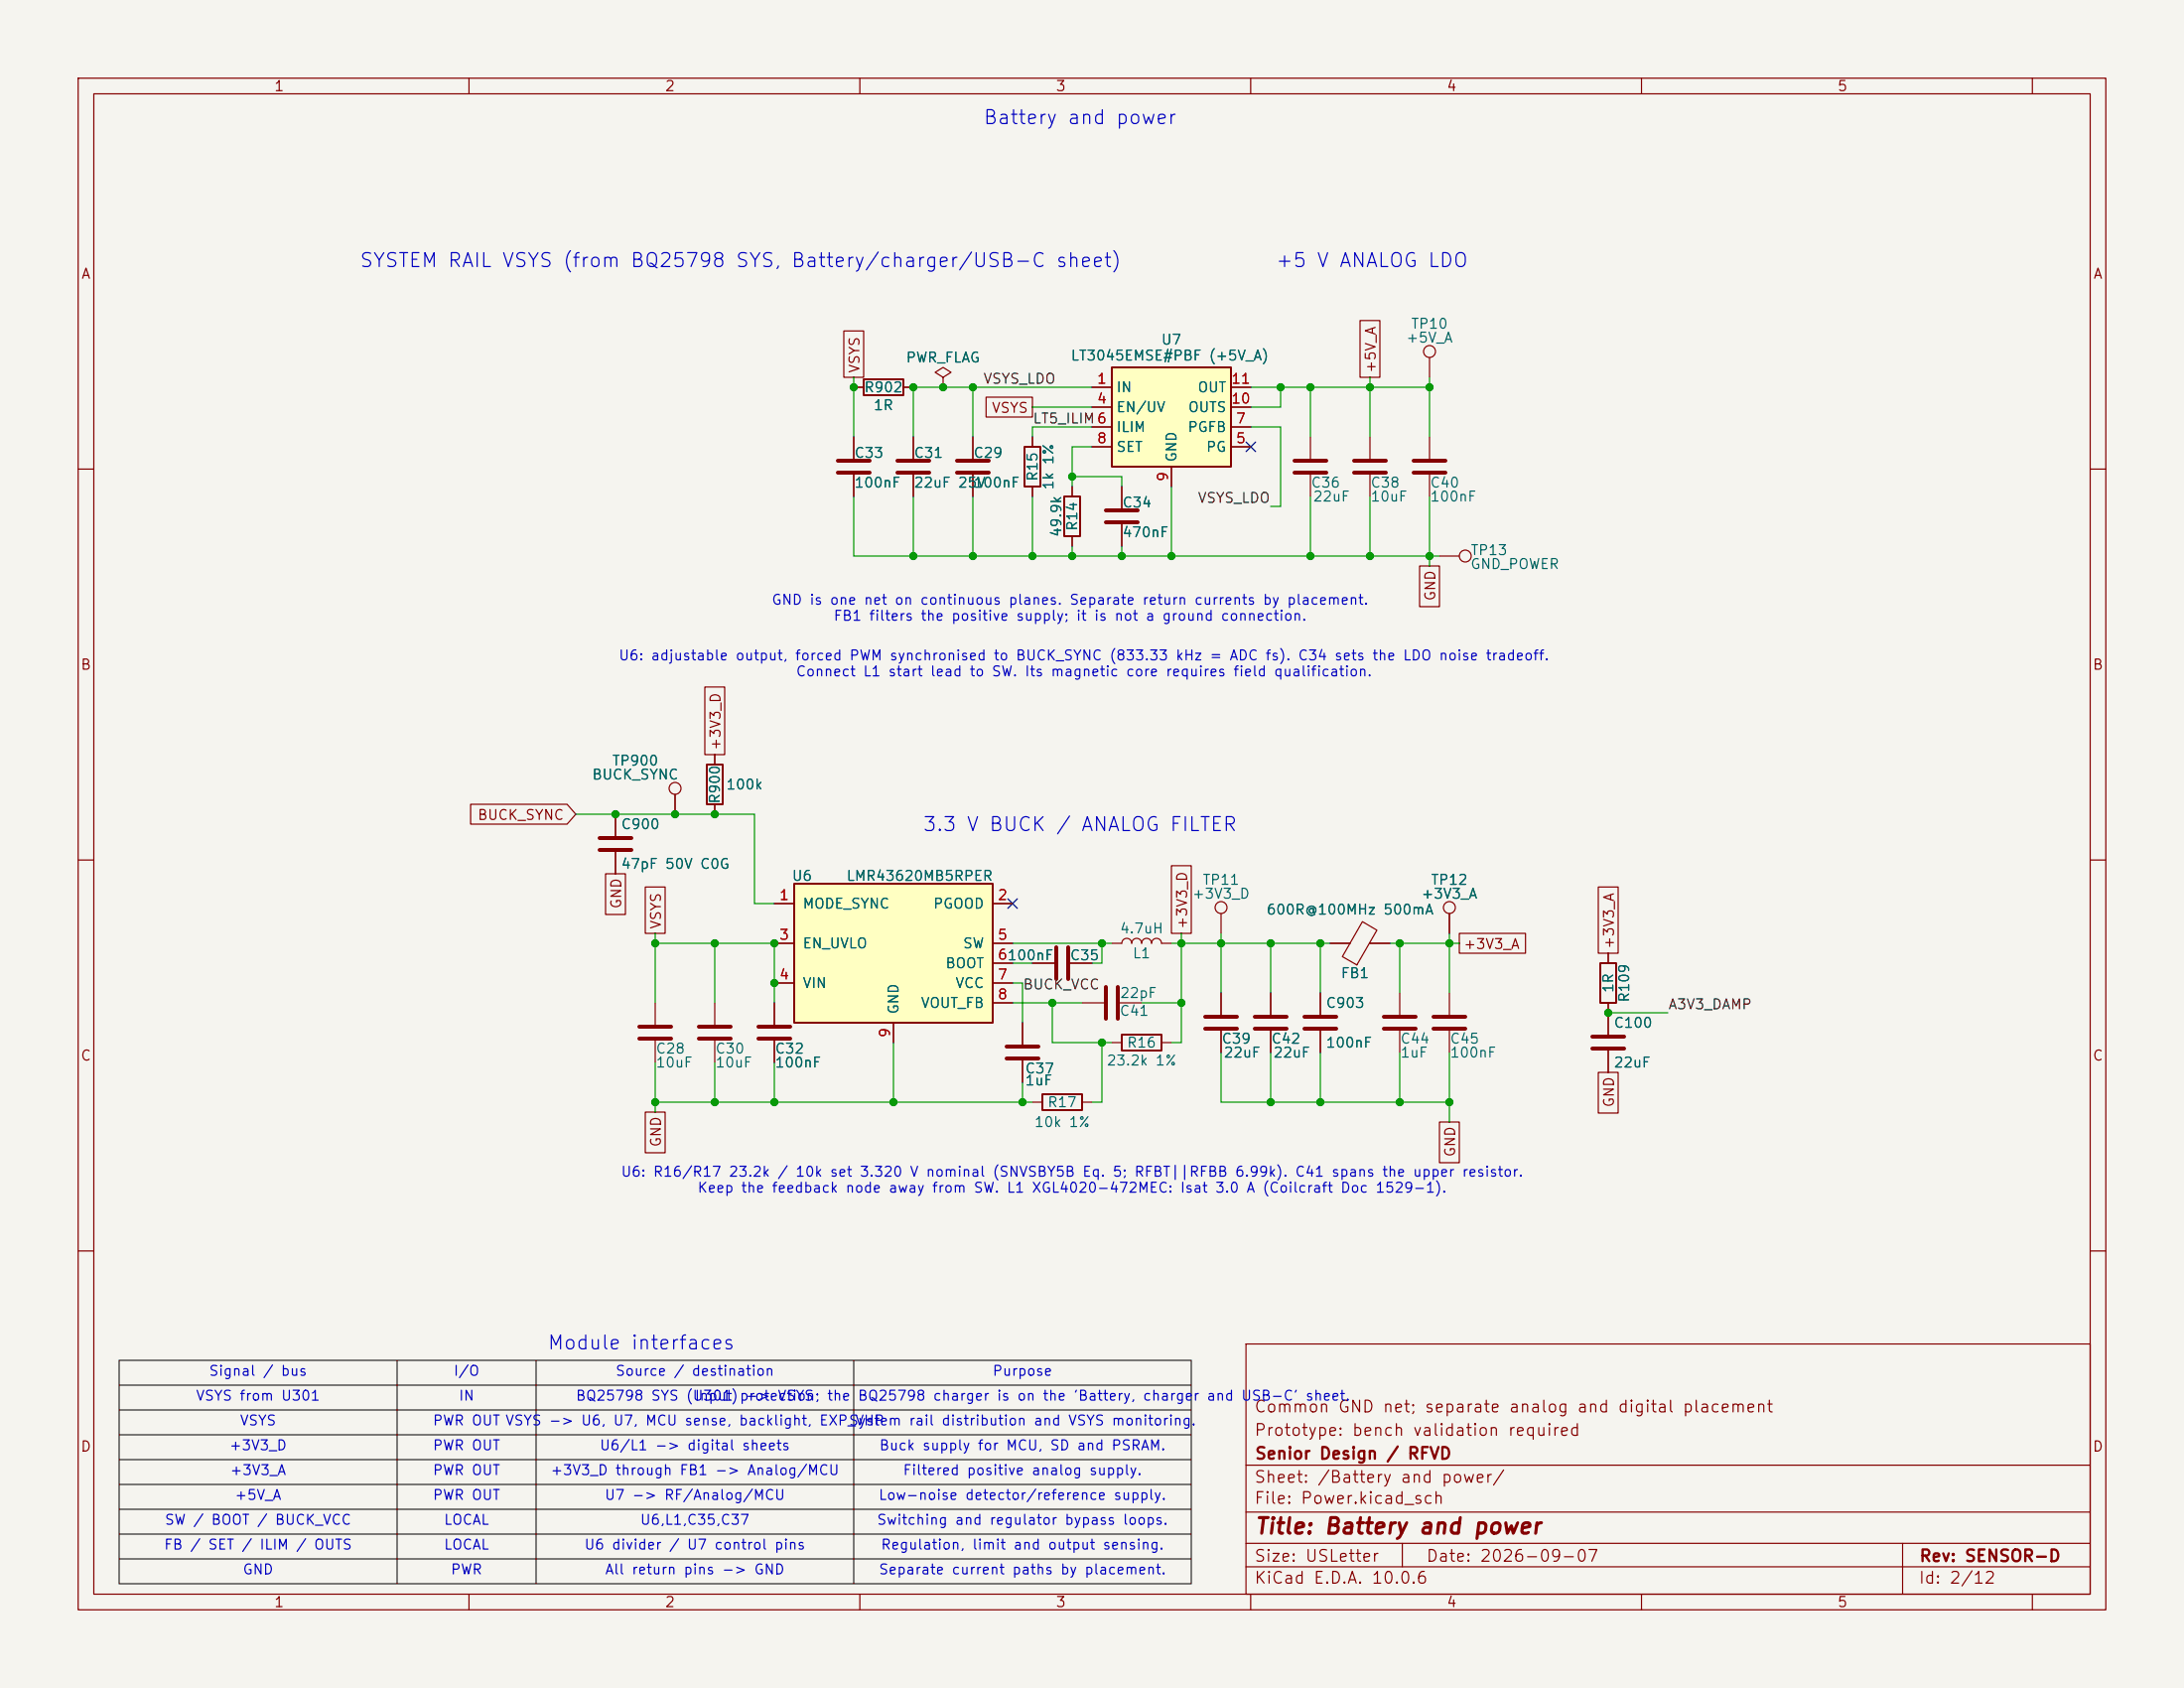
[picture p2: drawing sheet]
<svg xmlns="http://www.w3.org/2000/svg" width="279mm" height="216mm" viewBox="0 0 279 216" stroke-linecap="round" stroke-linejoin="round" font-family="sans-serif">
<path d="M0 0h279.4v215.9h-279.4z" fill="#f5f4ef" stroke="#f5f4ef" stroke-width=".13"/>
<g fill="none" stroke="#840000" stroke-width=".15">
<path d="M10 10h259.4v195.9h-259.4zM12 12h255.4v191.9h-255.4zM60 10v2M110 10v2M160 10v2M210 10v2M260 10v2M109.2 49.5h1.3M109.2 55.9v2.8M115.6 49.5h1.2M120.6 48.3l1.1-.7-1.1-.6-1 .6 1 .7v1.2M120.6 49.5h.1"/>
<path d="M124.5 55.9v2.8M132.1 55.9v1.3M182.9 55.9v2.8M10 60h2M109.2 60.7v2.8M124.5 60.7v2.8M132.1 62.2v1.3M137.2 62.2v1.3M137.2 68.6v1.3M143.5 62.2v2.8M143.5 67.1v2.8M182.9 60.7v2.8"/>
<path d="M184.1 71.1h2.6M267.4 60h2M91.4 96.5v1.3M10 110h2M86.4 101.6v2.5M91.4 102.9v1.2M267.4 110h2M132.1 123.2h2.8M136.9 123.2h2.8M168.9 127v2.8M168.9 131.8v2.8M185.4 127v2.8"/>
<path d="M185.4 131.8v2.8M205.7 129.5v2.8M205.7 134.4v2.8M10 160h2M159.4 171.9h108v32h-108zM267.4 160h2M159.4 197.4h108M159.4 193.4h108M159.4 187.4h108M179.4 197.4v3M243.4 197.4v6.5M60 203.9v2"/>
<path d="M110 203.9v2M159.4 200.4h108M160 203.9v2M210 203.9v2M260 203.9v2"/>
<circle cx="187.5" cy="71.1" r=".76"/>
<circle cx="86.4" cy="100.8" r=".76"/>
</g>
<g fill="none" stroke="#840000" stroke-width=".51">
<path d="M107.2 58.9h4.1M122.4 58.9h4.1M180.8 58.9h4.1M107.2 60.5h4.1M122.4 60.5h4.1M141.5 65.3h4M141.5 66.8h4M180.8 60.5h4.1M135.1 121.2v4M136.7 121.2v4M166.9 130h4M166.9 131.6h4"/>
<path d="M183.4 130h4.1M183.4 131.6h4.1M203.7 132.6h4.1M203.7 134.1h4.1"/>
</g>
<path d="M110.5 48.5h5.1v2h-5.1zM131.1 57.2h2v5h-2zM136.1 63.5h2.1v5.1h-2.1zM90.4 97.8h2.1v5.1h-2.1z" fill="none" stroke="#840000" stroke-width=".25"/>
<path d="M142.2 47h15.3v12.7h-15.3z" fill="#ffffc2"/>
<path d="M142.2 47h15.3v12.7h-15.3zM204.7 123.2h2.1v5.1h-2.1z" fill="none" stroke="#840000" stroke-width=".25"/>
<g fill="none" stroke="#840000" stroke-width=".15">
<path d="M116.8 55.9v2.8M139.7 49.5h2.5M139.7 52.1h2.5M139.7 57.2h2.5M139.7 54.6h2.5M149.9 59.7v2.5M157.5 49.5h2.5M157.5 52.1h2.5M157.5 57.2h2.5M157.5 54.6h2.5M182.9 45.7v2.6M116.8 60.7v2.8"/>
<path d="M91.4 128.3v2.8M91.4 133.1v2.8M99.1 128.3v2.8M99.1 133.1v2.8M130.8 130.8v2.8M130.8 135.6v2.8M156.2 127v2.8M156.2 131.8v2.8M179.1 127v2.8M179.1 131.8v2.8M205.7 121.9v1.3M205.7 128.3v1.2"/>
<circle cx="182.9" cy="45" r=".76"/>
</g>
<path d="M114.8 58.9h4.1M114.8 60.5h4.1M89.4 131.3h4.1M89.4 132.8h4.1M97 131.3h4.1M97 132.8h4.1M128.8 133.9h4M128.8 135.4h4M154.2 130h4M154.2 131.6h4M177 130h4.1M177 131.6h4.1" fill="none" stroke="#840000" stroke-width=".51"/>
<path d="M101.6 113h25.4v17.8h-25.4z" fill="#ffffc2"/>
<path d="M101.6 113h25.4v17.8h-25.4zM133.3 140h5.1v2h-5.1zM143.5 132.3h5.1v2.1h-5.1z" fill="none" stroke="#840000" stroke-width=".25"/>
<g fill="none" stroke="#840000" stroke-width=".15">
<path d="M107.9 42.3h2.6v6h-2.6zM109.2 49.5h1.3M109.2 55.9v2.8M115.6 49.5h1.2M116.8 55.9v2.8M120.6 49.5h.1M124.5 55.9v2.8M126.1 50.8h6v2.5h-6zM132.1 55.9v1.3M139.7 49.5h2.5M139.7 52.1h2.5M139.7 57.2h2.5"/>
<path d="M139.7 54.6h2.5M149.9 59.7v2.5M157.5 49.5h2.5M157.5 52.1h2.5M157.5 57.2h2.5M157.5 54.6h2.5M167.6 55.9v2.8M174 41h2.5v7.3h-2.5zM175.3 55.9v2.8M109.2 60.7v2.8M116.8 60.7v2.8M124.5 60.7v2.8"/>
<path d="M132.1 62.2v1.3M137.2 62.2v1.3M137.2 68.6v1.3M143.5 62.2v2.8M143.5 67.1v2.8M167.6 60.7v2.8M175.3 60.7v2.8M181.6 72.4h2.6v5.2h-2.6zM90.2 87.9h2.5v8.6h-2.5zM91.4 96.5v1.3M60.2 102.9h12.3l1.2 1.2-1.2 1.3h-12.3zM77.5 111.8h2.5v5.2h-2.5z"/>
<path d="M78.7 104.1v2.8M78.7 109v2.8M82.5 113.4h2.6v6h-2.6zM86.4 101.6v2.5M91.4 102.9v1.2M99.1 115.6h2.5M127 115.6h2.5M149.9 110.7h2.5v8.7h-2.5zM156.2 116.8v2.6M174.3 117.9l1.8 1.1-2.5 4.4-1.9-1zM185.4 116.8v2.6M186.7 119.4h8.5v2.5h-8.5z"/>
<path d="M204.5 113.4h2.5v8.5h-2.5zM83.8 128.3v2.8M83.8 133.1v2.8M99.1 120.7h2.5M99.1 125.7h2.5M99.1 128.3v2.8M99.1 133.1v2.8M114.3 130.8v2.6M127 120.7h2.5M127 125.7h2.5M127 123.2h2.5M127 128.3h2.5"/>
<path d="M130.8 130.8v2.8M130.8 135.6v2.8M132.1 123.2h2.8M136.9 123.2h2.8M138.4 128.3h2.8M142.2 120.7h1.3a.64 .64 0 0 1 .6-.7 .64 .64 0 0 1 .7 .7 .64 .64 0 0 1 .6-.7 .64 .64 0 0 1 .6 .7 .64 .64 0 0 1 .7-.7 .64 .64 0 0 1 .6 .7 .64 .64 0 0 1 .7-.7 .64 .64 0 0 1 .6 .7h1.3M142.2 133.4h1.3M143.3 128.3h2.7M148.6 133.4h1.3M156.2 127v2.8M156.2 131.8v2.8M162.6 127v2.8"/>
<path d="M162.6 131.8v2.8M168.9 127v2.8M168.9 131.8v2.8M170.2 120.7h2.5M175.2 120.7h2.6M204.5 137.2h2.5v5.2h-2.5zM205.7 121.9v1.3M205.7 128.3v4M205.7 134.4v2.8M82.5 142.2h2.6v5.2h-2.6zM132.1 141h1.2M138.4 141h1.3"/>
<path d="M184.1 143.5h2.6v5.2h-2.6z"/>
<circle cx="156.2" cy="116.1" r=".76"/>
<circle cx="185.4" cy="116.1" r=".76"/>
</g>
<path d="M165.6 58.9h4.1M173.2 58.9h4.1M165.6 60.5h4.1M173.2 60.5h4.1M76.7 107.2h4.1M76.7 108.7h4.1M81.8 131.3h4.1M81.8 132.8h4.1M141.5 126.2v4.1M143 126.2v4.1M160.5 130h4.1M160.5 131.6h4.1" fill="none" stroke="#840000" stroke-width=".51"/>
<path d="M15.2 174h137.2v28.6h-137.2zM15.2 177.2h137.2M50.8 174v28.6M68.6 174v28.6M109.2 174v28.6M15.2 183.5h137.2M15.2 186.7h137.2M15.2 196.2h137.2M15.2 180.3h137.2M15.2 189.9h137.2M15.2 193h137.2M15.2 199.4h137.2" fill="none" stroke="#000" stroke-width=".13"/>
<g fill="none" stroke="#009600" stroke-width=".15">
<path d="M109.2 48.3v7.6M124.5 49.5v6.4M132.1 52.1h7.6M139.7 57.2h-2.5v5M139.7 49.5h-22.9v6.4M139.7 54.6h-7.6v1.3M160 49.5h22.9M160 54.6h3.8v10.2h-1.2M163.8 49.5v2.6h-3.8M167.6 49.5v6.4M175.3 48.3v7.6M182.9 48.3v7.6"/>
<path d="M109.2 63.5v7.6h74.9M116.8 63.5v7.6M124.5 63.5v7.6M132.1 63.5v7.6M137.2 69.9v1.2M137.2 61h6.3v1.2M143.5 69.9v1.2M149.9 62.2v8.9M167.6 63.5v7.6M175.3 63.5v7.6M182.9 63.5v8.9M73.7 104.1h22.8v11.5h2.6"/>
<path d="M83.8 119.4v8.9M151.1 119.4v14h-1.2M156.2 119.4v7.6M185.4 119.4v7.6M83.8 120.7h15.3v7.6M83.8 135.9v6.3M91.4 120.7v7.6M91.4 135.9v5.1M99.1 135.9v5.1M114.3 133.4v7.6M129.5 120.7h12.7M129.5 125.7h1.3v5.1"/>
<path d="M129.5 128.3h8.9M129.5 123.2h2.6M130.8 138.4v2.6M134.6 128.3v5.1h7.6M141 133.4v7.6h-1.3M141 120.7v2.5h-1.3M146 128.3h5.1M149.9 120.7h20.3M156.2 134.6v6.4h29.2M162.6 120.7v6.3M162.6 134.6v6.4M168.9 120.7v6.3"/>
<path d="M168.9 134.6v6.4M177.8 120.7h8.9M179.1 120.7v6.3M179.1 134.6v6.4M185.4 134.6v8.9M205.7 129.5h7.7M83.8 141h48.3"/>
</g>
<path d="M159.4 56.5l1.2 1.3M160.6 56.5l-1.2 1.3M128.9 115l1.2 1.2M130.1 115l-1.2 1.2" fill="none" stroke="#000084" stroke-width=".15"/>
<g fill="#009600" stroke="#009600" stroke-width=".13">
<circle cx="114.3" cy="141" r=".46"/>
<circle cx="83.8" cy="141" r=".46"/>
<circle cx="91.4" cy="141" r=".46"/>
<circle cx="99.1" cy="125.7" r=".46"/>
<circle cx="91.4" cy="120.7" r=".46"/>
<circle cx="99.1" cy="120.7" r=".46"/>
<circle cx="156.2" cy="120.7" r=".46"/>
<circle cx="141" cy="120.7" r=".46"/>
<circle cx="151.1" cy="128.3" r=".46"/>
<circle cx="134.6" cy="128.3" r=".46"/>
<circle cx="141" cy="133.4" r=".46"/>
<circle cx="130.8" cy="141" r=".46"/>
<circle cx="99.1" cy="141" r=".46"/>
<circle cx="151.1" cy="120.7" r=".46"/>
<circle cx="167.6" cy="49.5" r=".46"/>
<circle cx="163.8" cy="49.5" r=".46"/>
<circle cx="175.3" cy="49.5" r=".46"/>
<circle cx="182.9" cy="49.5" r=".46"/>
<circle cx="182.9" cy="71.1" r=".46"/>
<circle cx="167.6" cy="71.1" r=".46"/>
<circle cx="175.3" cy="71.1" r=".46"/>
<circle cx="116.8" cy="49.5" r=".46"/>
<circle cx="86.4" cy="104.1" r=".46"/>
<circle cx="78.7" cy="104.1" r=".46"/>
<circle cx="91.4" cy="104.1" r=".46"/>
<circle cx="116.8" cy="71.1" r=".46"/>
<circle cx="109.2" cy="49.5" r=".46"/>
<circle cx="132.1" cy="71.1" r=".46"/>
<circle cx="124.5" cy="71.1" r=".46"/>
<circle cx="83.8" cy="120.7" r=".46"/>
<circle cx="185.4" cy="120.7" r=".46"/>
<circle cx="168.9" cy="141" r=".46"/>
<circle cx="162.6" cy="141" r=".46"/>
<circle cx="168.9" cy="120.7" r=".46"/>
<circle cx="162.6" cy="120.7" r=".46"/>
<circle cx="179.1" cy="120.7" r=".46"/>
<circle cx="179.1" cy="141" r=".46"/>
<circle cx="185.4" cy="141" r=".46"/>
<circle cx="205.7" cy="129.5" r=".46"/>
<circle cx="143.5" cy="71.1" r=".46"/>
<circle cx="149.9" cy="71.1" r=".46"/>
<circle cx="137.2" cy="61" r=".46"/>
<circle cx="120.6" cy="49.5" r=".46"/>
<circle cx="124.5" cy="49.5" r=".46"/>
<circle cx="137.2" cy="71.1" r=".46"/>
</g>
<text font-size="2" fill="#840000" x="160.4" y="196.7">Title: Battery and power</text>
<g font-size="1.8" fill="#0000c2">
<text x="125.7" y="16.3">Battery and power</text>
<text x="45.9" y="34.6">SYSTEM RAIL VSYS (from BQ25798 SYS, Battery/charger/USB-C sheet)</text>
<text x="163.1" y="34.6">+5 V ANALOG LDO</text>
<text x="117.9" y="106.8">3.3 V BUCK / ANALOG FILTER</text>
<text x="69.9" y="173.1">Module interfaces</text>
</g>
<g font-size="1.5" fill="#840000">
<text x="160.4" y="184">Prototype: bench validation required</text>
<text x="160.4" y="181">Common GND net; separate analog and digital placement</text>
<text x="160.4" y="190">Sheet: /Battery and power/</text>
<text x="160.4" y="187">Senior Design / RFVD</text>
<text x="160.4" y="192.7">File: Power.kicad_sch</text>
<text x="160.4" y="202.9">KiCad E.D.A. 10.0.6</text>
<text x="160.4" y="200.1">Size: USLetter</text>
<text x="182.4" y="200.1">Date: 2026-09-07</text>
<text x="245.4" y="202.9">Id: 2/12</text>
<text x="245.4" y="200.1">Rev: SENSOR-D</text>
</g>
<g font-size="1.3" fill="#840000">
<text x="35" y="12">1</text>
<text x="85" y="12">2</text>
<text x="135" y="12">3</text>
<text x="185" y="12">4</text>
<text x="235" y="12">5</text>
<text x="10.3" y="36">A</text>
<text x="267.7" y="36">A</text>
<text x="110.3" y="47.8" transform="rotate(-90 110.3 47.8)">VSYS</text>
<text x="176.3" y="47.8" transform="rotate(-90 176.3 47.8)">+5V_A</text>
<text x="126.8" y="53.1">VSYS</text>
<text x="183.9" y="77" transform="rotate(-90 183.9 77)">GND</text>
<text x="10.2" y="86">B</text>
<text x="267.6" y="86">B</text>
<text x="92.5" y="96.1" transform="rotate(-90 92.5 96.1)">+3V3_D</text>
<text x="61" y="105.2">BUCK_SYNC</text>
<text x="79.8" y="116.3" transform="rotate(-90 79.8 116.3)">GND</text>
<text x="84.9" y="118.9" transform="rotate(-90 84.9 118.9)">VSYS</text>
<text x="152.2" y="118.9" transform="rotate(-90 152.2 118.9)">+3V3_D</text>
<text x="187.1" y="121.7">+3V3_A</text>
<text x="206.8" y="121.5" transform="rotate(-90 206.8 121.5)">+3V3_A</text>
<text x="10.2" y="136">C</text>
<text x="267.6" y="136">C</text>
<text x="206.8" y="141.7" transform="rotate(-90 206.8 141.7)">GND</text>
<text x="84.9" y="146.8" transform="rotate(-90 84.9 146.8)">GND</text>
<text x="186.5" y="148.1" transform="rotate(-90 186.5 148.1)">GND</text>
<text x="10.2" y="186">D</text>
<text x="267.6" y="186">D</text>
<text x="35" y="205.9">1</text>
<text x="85" y="205.9">2</text>
<text x="135" y="205.9">3</text>
<text x="185" y="205.9">4</text>
<text x="235" y="205.9">5</text>
</g>
<g font-size="1.3" fill="#006464">
<text x="115.8" y="46.7">PWR_FLAG</text>
<text x="136.9" y="46.4">LT3045EMSE#PBF (+5V_A)</text>
<text x="148.5" y="44.4">U7</text>
<text x="179.8" y="44.1">+5V_A</text>
<text x="180.4" y="42.4">TP10</text>
<text x="110.5" y="50.5">R902</text>
<text x="111.7" y="52.8">1R</text>
<text x="142.7" y="50.5">IN</text>
<text x="142.7" y="53">EN/UV</text>
<text x="151.9" y="53">OUTS</text>
<text x="153.1" y="50.5">OUT</text>
<text x="109.2" y="58.9">C33</text>
<text x="116.8" y="58.9">C31</text>
<text x="124.4" y="58.9">C29</text>
<text x="142.7" y="55.6">ILIM</text>
<text x="142.7" y="58.1">SET</text>
<text x="150.8" y="59.2" transform="rotate(-90 150.8 59.2)">GND</text>
<text x="151.8" y="55.6">PGFB</text>
<text x="154.2" y="58.1">PG</text>
<text x="109.2" y="62.7">100nF</text>
<text x="116.8" y="62.7">22uF 25V</text>
<text x="124.4" y="62.7">100nF</text>
<text x="133" y="61.7" transform="rotate(-90 133 61.7)">R15</text>
<text x="135.1" y="62.7" transform="rotate(-90 135.1 62.7)">1k 1%</text>
<text x="143.5" y="65.2">C34</text>
<text x="167.6" y="62.7">C36</text>
<text x="167.9" y="64.5">22uF</text>
<text x="175.2" y="62.7">C38</text>
<text x="175.2" y="64.5">10uF</text>
<text x="182.9" y="62.7">C40</text>
<text x="182.9" y="64.5">100nF</text>
<text x="136.1" y="68.8" transform="rotate(-90 136.1 68.8)">49.9k</text>
<text x="138.1" y="68" transform="rotate(-90 138.1 68)">R14</text>
<text x="143.5" y="69">470nF</text>
<text x="188" y="71.3">TP13</text>
<text x="188" y="73.1">GND_POWER</text>
<text x="75.6" y="100">BUCK_SYNC</text>
<text x="78.2" y="98.2">TP900</text>
<text x="92.8" y="101.3">100k</text>
<text x="79.4" y="106.4">C900</text>
<text x="92.4" y="102.9" transform="rotate(-90 92.4 102.9)">R900</text>
<text x="79.4" y="111.5">47pF 50V C0G</text>
<text x="101.2" y="113">U6</text>
<text x="108.2" y="113">LMR43620MB5RPER</text>
<text x="153.8" y="113.5">TP11</text>
<text x="183" y="113.5">TP12</text>
<text x="102.6" y="116.5">MODE_SYNC</text>
<text x="119.3" y="116.5">PGOOD</text>
<text x="143.2" y="119.7">4.7uH</text>
<text x="152.4" y="115.3">+3V3_D</text>
<text x="161.9" y="117.3">600R@100MHz 500mA</text>
<text x="181.7" y="115.3">+3V3_A</text>
<text x="102.6" y="121.6">EN_UVLO</text>
<text x="120.9" y="124.2">BOOT</text>
<text x="123.1" y="121.6">SW</text>
<text x="136.8" y="123.1">C35</text>
<text x="144.8" y="122.9">L1</text>
<text x="171.4" y="125.4">FB1</text>
<text x="102.6" y="126.7">VIN</text>
<text x="115.3" y="129.8" transform="rotate(-90 115.3 129.8)">GND</text>
<text x="117.7" y="129.2">VOUT_FB</text>
<text x="122.1" y="126.7">VCC</text>
<text x="143.1" y="130.2">C41</text>
<text x="143.2" y="128">22pF</text>
<text x="169.5" y="129.2">C903</text>
<text x="206.4" y="131.8">C100</text>
<text x="206.7" y="127.1" transform="rotate(-90 206.7 127.1)">1R</text>
<text x="208.7" y="128.3" transform="rotate(-90 208.7 128.3)">R109</text>
<text x="83.8" y="135.1">C28</text>
<text x="83.8" y="136.9">10uF</text>
<text x="91.4" y="135.1">C30</text>
<text x="91.4" y="136.9">10uF</text>
<text x="99" y="135.1">C32</text>
<text x="99" y="136.9">100nF</text>
<text x="131" y="137.6">C37</text>
<text x="141.5" y="136.6">23.2k 1%</text>
<text x="144.1" y="134.3">R16</text>
<text x="156.2" y="133.8">C39</text>
<text x="156.4" y="135.6">22uF</text>
<text x="162.5" y="133.8">C42</text>
<text x="162.8" y="135.6">22uF</text>
<text x="169.5" y="134.3">100nF</text>
<text x="179.1" y="133.8">C44</text>
<text x="179.1" y="135.6">1uF</text>
<text x="185.4" y="133.8">C45</text>
<text x="185.4" y="135.6">100nF</text>
<text x="206.4" y="136.9">22uF</text>
<text x="131" y="139.1">1uF</text>
<text x="133.9" y="141.9">R17</text>
<text x="132.2" y="144.5">10k 1%</text>
</g>
<g font-size="1.3" fill="#0f0f0f">
<text x="125.7" y="49.4">VSYS_LDO</text>
<text x="132.1" y="54.5">LT5_ILIM6</text>
<text x="153.1" y="64.6">VSYS_LDO</text>
<text x="130.8" y="126.9">BUCK_VCC</text>
<text x="213.3" y="129.4">A3V3_DAMP</text>
</g>
<g font-size="1.3" fill="#a90000">
<text x="140.2" y="49.4">1</text>
<text x="140.2" y="51.9">4</text>
<text x="157.4" y="51.9">10</text>
<text x="157.4" y="49.4">11</text>
<text x="140.2" y="57">8</text>
<text x="140.2" y="54.5">6</text>
<text x="158" y="57">5</text>
<text x="158" y="54.5">7</text>
<text x="149.7" y="61.7" transform="rotate(-90 149.7 61.7)">9</text>
<text x="99.6" y="115.4">1</text>
<text x="127.5" y="115.4">2</text>
<text x="99.6" y="120.5">3</text>
<text x="99.6" y="125.6">4</text>
<text x="127.5" y="120.5">5</text>
<text x="127.5" y="123.1">6100nF</text>
<text x="127.5" y="125.6">7</text>
<text x="127.5" y="128.1">8</text>
<text x="114.2" y="132.8" transform="rotate(-90 114.2 132.8)">9</text>
</g>
<g font-size="1.3" fill="#0000c2">
<text x="98.6" y="77.7">GND is one net on continuous planes. Separate return currents by placement.</text>
<text x="106.5" y="79.7">FB1 filters the positive supply; it is not a ground connection.</text>
<text x="79" y="84.8">U6: adjustable output, forced PWM synchronised to BUCK_SYNC (833.33 kHz = ADC fs). C34 sets the LDO noise tradeoff.</text>
<text x="101.7" y="86.8">Connect L1 start lead to SW. Its magnetic core requires field qualification.</text>
<text x="79.3" y="150.8">U6: R16/R17 23.2k / 10k set 3.320 V nominal (SNVSBY5B Eq. 5; RFBT||RFBB 6.99k). C41 spans the upper resistor.</text>
<text x="89.1" y="152.9">Keep the feedback node away from SW. L1 XGL4020-472MEC: Isat 3.0 A (Coilcraft Doc 1529-1).</text>
<text x="25" y="179.5">VSYS from U301</text>
<text x="26.6" y="176.3">Signal / bus</text>
<text x="57.9" y="176.3">I/O</text>
<text x="58.6" y="179.5">IN</text>
<text x="73.6" y="179.5">BQ25798 SYS (U301)protection; the</text>
<text x="78.6" y="176.3">Source / destination</text>
<text x="88.8" y="179.5">Input</text>
<text x="95.3" y="179.5">-&gt; VSYS</text>
<text x="109.6" y="179.5">BQ25798 charger is on the 'Battery, charger and USB-C' sheet.</text>
<text x="126.9" y="176.3">Purpose</text>
<text x="29.2" y="185.8">+3V3_D</text>
<text x="30.6" y="182.6">VSYS</text>
<text x="55.3" y="182.6">PWR OUT VSYS -&gt; U6, U7, MCU sense, backlight, EXP_VHP</text>
<text x="55.3" y="185.8">PWR OUT</text>
<text x="76.6" y="185.8">U6/L1 -&gt; digital sheets</text>
<text x="108.5" y="182.6">System rail distribution and VSYS monitoring.</text>
<text x="112.4" y="185.8">Buck supply for MCU, SD and PSRAM.</text>
<text x="29.3" y="189">+3V3_A</text>
<text x="55.3" y="189">PWR OUT</text>
<text x="70.3" y="189">+3V3_D through FB1 -&gt; Analog/MCU</text>
<text x="115.4" y="189">Filtered positive analog supply.</text>
<text x="21" y="195.3">SW / BOOT / BUCK_VCC</text>
<text x="29.9" y="192.2">+5V_A</text>
<text x="55.3" y="192.2">PWR OUT</text>
<text x="56.7" y="195.3">LOCAL</text>
<text x="77.3" y="192.2">U7 -&gt; RF/Analog/MCU</text>
<text x="81.8" y="195.3">U6,L1,C35,C37</text>
<text x="112.1" y="195.3">Switching and regulator bypass loops.</text>
<text x="112.3" y="192.2">Low-noise detector/reference supply.</text>
<text x="20.9" y="198.5">FB / SET / ILIM / OUTS</text>
<text x="31" y="201.7">GND</text>
<text x="56.7" y="198.5">LOCAL</text>
<text x="57.6" y="201.7">PWR</text>
<text x="74.7" y="198.5">U6 divider / U7 control pins</text>
<text x="77.3" y="201.7">All return pins -&gt; GND</text>
<text x="112.3" y="201.7">Separate current paths by placement.</text>
<text x="112.6" y="198.5">Regulation, limit and output sensing.</text>
</g>
</svg>
